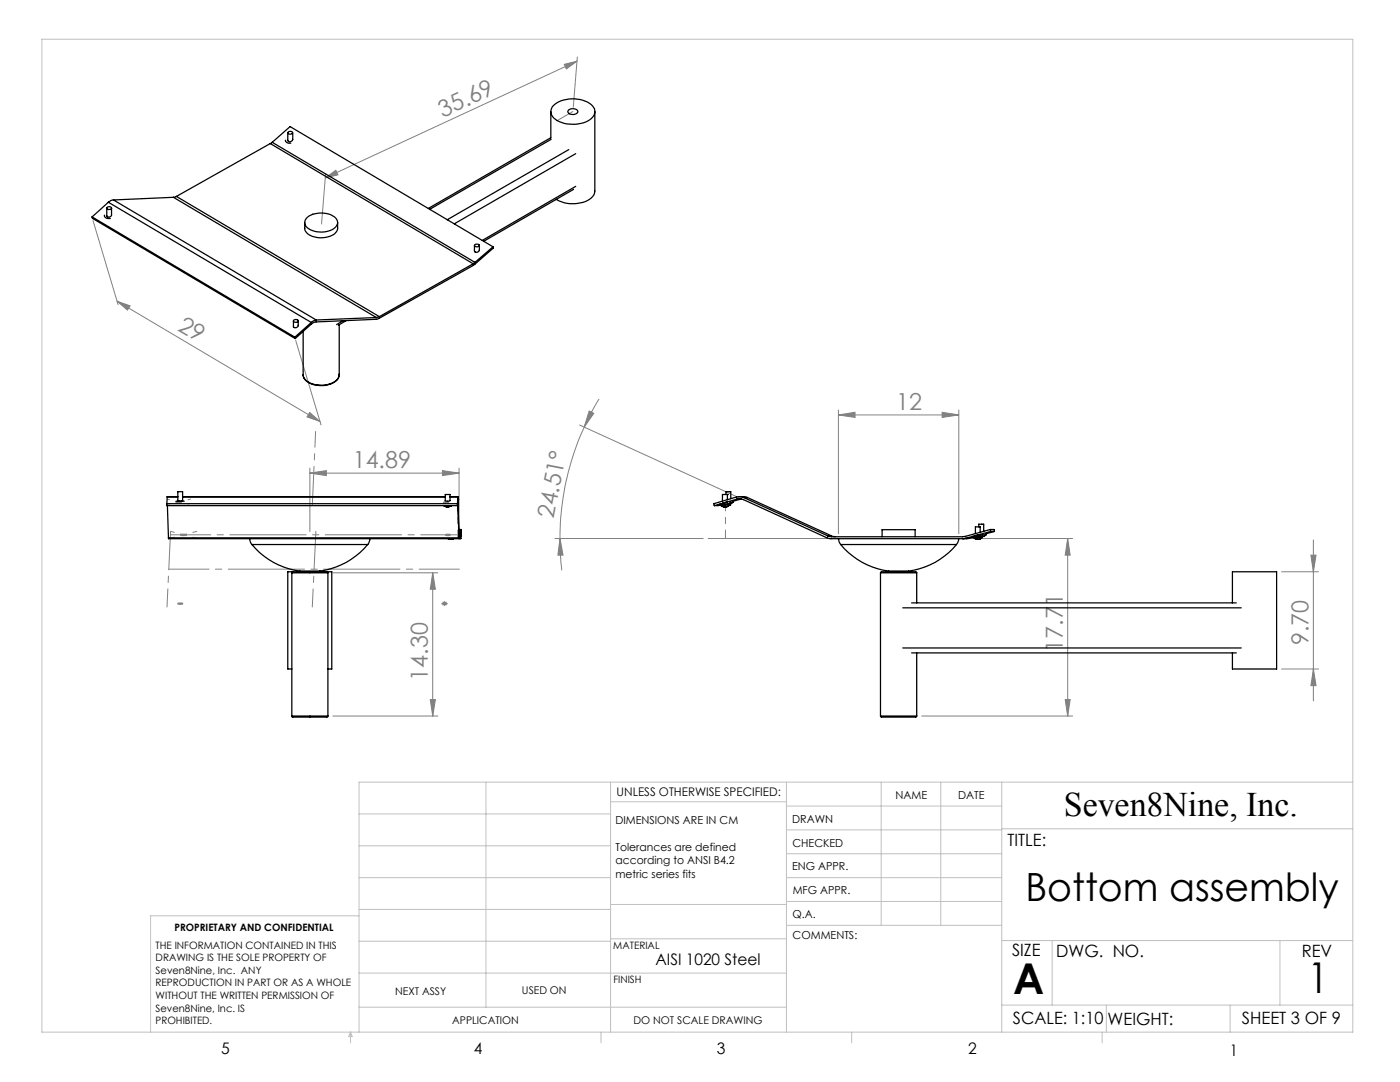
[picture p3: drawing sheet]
<svg xmlns="http://www.w3.org/2000/svg" width="279mm" height="216mm" viewBox="0 0 279 216" stroke-linecap="round" stroke-linejoin="round" font-family="sans-serif">
<g fill="none" stroke="#808080" stroke-width=".2">
<path d="M112.6 12.8l2.5-.6-2.1 1.6zM115.1 12.2l-50.2 23.3M115.2 11.4l-.8 10M64.9 35.5l2.1-1.5 .5 .9zM65 34.6l-.8 10.1M18.6 44l5 16.8M23.4 60.1l40.5 24M23.4 60.1l2.6 .9-.6 .9zM59 67.9l5.1 16.9M119.6 79.6l-1.6 2.8-1.4 2.8M61.8 82.3l2.1 1.8-2.6-.9zM61.8 94.4l3.3-.5v1z"/>
<path d="M61.8 93.4v12.7M61.8 94.4h29.8M88.3 93.9l3.3 .5-3.3 .5zM91.6 93.4v13.1M115.7 84.8l31.8 14.5M116.6 85.2a52.7 52.7 0 0 0-4.8 22.3M117.6 82l.9 .5-1.9 2.7zM167.3 82.8l3.3-.5v1zM167.3 81.8v24.7M167.3 82.8h24M188 82.3l3.3 .5-3.3 .5zM191.3 81.8v24.7"/>
<path d="M66.4 114.3h21M86.4 114.3l.5 3.3h-1zM86.4 114.3v28.6M88.7 119.9v1M110.7 107.5h29.6M111.8 107.5l.6 3.3h-1.1zM111.8 107.5v3.1l.3 3.2M193.4 107.5h20.7M213.1 107.5l.5 3.3h-1zM213.1 107.5v35.4M255.8 114.1h7.3M261.6 110.8h1l-.5 3.3z"/>
<path d="M262.1 107.7v32.1M85.9 139.6h1l-.5 3.3zM88.2 120.4h1M88.4 120.1l.7 .7M89.1 120.1l-.7 .7M212.6 139.6h1l-.5 3.3zM255.8 133.5h7.3M262.1 133.5l.5 3.3h-1zM66.4 142.9h21M183.9 142.9h30.2"/>
</g>
<path d="M35.2 100.2h.9a.63 .63 0 0 1-.9 0zM36.1 106.7l.8-.1 .2 .2-.7 .1zM88.6 100.2h.9a.63 .63 0 0 1-.9 0zM88.9 106.7l.7-.1 .3 .2-.8 .1zM35.6 120.4h.8a.78 .78 0 0 1-.9 0zM88.2 120.4l.3-.1 .7 .1-.3 .2z" fill="none" stroke="#808080" stroke-width=".25"/>
<g fill="none" stroke="#c0c0c0" stroke-width=".2">
<path d="M8.4 7.8h261.6v198.2h-261.6zM97 156.1v44.9M121.8 156.1v49.9M121.8 160h35.2M157 156.1v49.9M175.9 156.1v28.5M187.7 156.1v28.5M199.9 156.1v49.9M270 156.1h-198.4v49.9M71.6 175.1h50.2M71.6 168.8h50.2M71.6 162.4h50.2"/>
<path d="M157 170.4h42.9M157 165.6h42.9M157 160.8h42.9M157 175.1h42.9M157 179.9h42.9M199.9 165.4h70.1M71.6 194.2h85.4M71.6 187.8h50.2M71.6 181.5h50.2M71.6 182.7h-41.5v23.3M121.8 187.3h35.2M121.8 180.5h35.2"/>
<path d="M157 184.6h42.9M199.9 187.7h70.1M210 187.7v12.9M255.4 187.7v12.9M70 206v2.1M70 206l.3 .8h-.7zM71.6 201h85.4M119.9 206v2.1M170 206v2.1M199.9 200.6h70.1M220 206v2.1M220.8 200.6v5.4"/>
<path d="M245.5 200.6v5.4"/>
</g>
<path d="M114.3 22.3l-3.1 1.7M91.3 107.5h.8M92 107.5h-.7M92 106.7v.8M195.2 106.7v.8" fill="none" stroke="#808080" stroke-width=".2" stroke-dasharray="15.2 1.3 1.3 1.3"/>
<path d="M192.4 107.5h-51" fill="none" stroke="#808080" stroke-width=".2" stroke-dasharray="15.2 1.3 1.3 1.3" stroke-dashoffset="1.1"/>
<path d="M141.4 107.5h57.8" fill="none" stroke="#808080" stroke-width=".2" stroke-dasharray="15.2 1.3 1.3 1.3" stroke-dashoffset="7.3"/>
<path d="M91.4 100.2v7.3M144.8 100.2v7.3" fill="none" stroke="#808080" stroke-width=".2" stroke-dasharray="15.2 1.3 1.3 1.3" stroke-dashoffset="13.5"/>
<path d="M34 107.4l5.3-1.4" fill="none" stroke="#808080" stroke-width=".2" stroke-dasharray="15.2 1.3 1.3 1.3" stroke-dashoffset="14.4"/>
<path d="M34 106l5.2 1.4" fill="none" stroke="#808080" stroke-width=".2" stroke-dasharray="15.2 1.3 1.3 1.3" stroke-dashoffset="14.5"/>
<path d="M34 106l-.7 15.1M63 106l-.7 15.1" fill="none" stroke="#808080" stroke-width=".2" stroke-dasharray="15.2 1.3 1.3 1.3" stroke-dashoffset="7.6"/>
<path d="M33.7 113.6h58M34 106.7h58" fill="none" stroke="#808080" stroke-width=".2" stroke-dasharray="15.2 1.3 1.3 1.3" stroke-dashoffset="7.2"/>
<path d="M33.3 100.9l4.7-1.3" fill="none" stroke="#808080" stroke-width=".2" stroke-dasharray="15.2 1.3 1.3 1.3" stroke-dashoffset="14.7"/>
<path d="M33.4 99.6l4.5 1.3" fill="none" stroke="#808080" stroke-width=".2" stroke-dasharray="15.2 1.3 1.3 1.3" stroke-dashoffset="14.8"/>
<path d="M62.3 100.9l.7-14.8" fill="none" stroke="#808080" stroke-width=".2" stroke-dasharray="15.2 1.3 1.3 1.3" stroke-dashoffset="7.4"/>
<g fill="#808080">
<path d="M188 82.3l3.3 .5-3.3 .5zM167.3 82.8l3.3-.5v1z"/>
<path d="M61.8 94.4l3.3-.5v1zM88.3 93.9l3.3 .5-3.3 .5z"/>
<path d="M112.6 12.8l2.5-.6-2.1 1.6zM64.9 35.5l2.1-1.5 .5 .9z"/>
<path d="M117.6 82l.9 .5-1.9 2.7zM111.8 107.5l.6 3.3h-1.1z"/>
<path d="M262.1 133.5l.5 3.3h-1zM261.6 110.8h1l-.5 3.3z"/>
<path d="M86.4 114.3l.5 3.3h-1zM85.9 139.6h1l-.5 3.3zM213.1 107.5l.5 3.3h-1zM212.6 139.6h1l-.5 3.3z"/>
<path d="M23.4 60.1l2.6 .9-.6 .9zM61.8 82.3l2.1 1.8-2.6-.9z"/>
</g>
<g fill="none" stroke="#000" stroke-width=".25">
<path d="M22.6 39.9l-.4 .1-.6 .4M22.6 39.9l40.5 24M34.6 39.4l-12 .5M34.6 39.4l40.5 24M35.2 39.2l-.6 .2M35.2 39.2l40.5 24M53.9 28.6l-18.7 10.6M53.9 28.6l40.5 24M54.3 28.4l-.4 .2M54.3 28.4l3.6-3.1 40.5 23.9M54.3 28.4l40.5 24M57 28v.3l.4 .2 .6 .1"/>
<path d="M57 28v.1M57.4 26.5v1.5a.51 .51 0 0 0 .6 .3 .51 .51 0 0 0 .4-.5M57.5 26.4a.44 .44 0 0 1 .5-.2 .44 .44 0 0 1 .3 .4 .44 .44 0 0 1-.5 .2 .44 .44 0 0 1-.3-.4zM58.4 26.5v1.4M109.9 27.5l-24.4 14.1M109.9 22.3v5.2M110 27.8l-24.2 14M110.5 21.1a6.2 6.2 0 0 1 7.8 0 1.88 1.88 0 0 1-1 3 6.7 6.7 0 0 1-6.8-.5 1.67 1.67 0 0 1 0-2.5zM113.5 21.9a1.15 1.15 0 0 1 1.8 .5 1.2 1.2 0 0 1-2-.1zM113.5 29.8l-24.2 14.1M114.5 37.8l-18 10.4M114.9 30.7l-24.2 14"/>
<path d="M114.9 37.2l-18.7 10.8M118.7 22.3v15.8a2.9 2.9 0 0 1-2.8 2.4 6.5 6.5 0 0 1-4.9-.7M18.4 43.3l40.4 24M18.4 43.3l.1 .3 40.4 24M20.8 42.9a.81 .81 0 0 0 1.2 .7M20.8 43.1h.1M21.3 41.5v1.6M21.4 43.2l.1 .1M21.4 41.3a.41 .41 0 0 1 .5-.1 .41 .41 0 0 1 .3 .5 .41 .41 0 0 1-.6 .1 .41 .41 0 0 1-.2-.5zM21.6 40.4l-3.2 2.9M21.6 40.4l40.5 23.9M22.3 42.9a.49 .49 0 0 1-.5 .4 .49 .49 0 0 1-.5-.3"/>
<path d="M22.3 41.5v1.4M60.8 44.4a2.06 2.06 0 0 0 .5 2.2 4.7 4.7 0 0 0 5.6-.1l.2-.3a2.19 2.19 0 0 0 .3-1.8M61.1 43.6a4.5 4.5 0 0 1 6.1 .1 1.55 1.55 0 0 1-1.2 2.3 4.4 4.4 0 0 1-5.1-1.1v-.8zM94.4 52.6l-18.7 10.6M94.7 49v1.1M94.8 48.9a.46 .46 0 0 1 .5-.2 .46 .46 0 0 1 .3 .4 .47 .47 0 0 1-.5 .2 .47 .47 0 0 1-.3-.4zM94.8 52.4l-.4 .2M95.7 49.9a.51 .51 0 0 1-.5 .4 .51 .51 0 0 1-.5-.3M95.7 49v1M98.4 49.2l.1 .3-4 3.5-18.9 10.6-.4 .1-12.2 .5-.9 .5-3.2 2.9M98.4 49.2l-3.6 3.2M58.6 64v1.1a.49 .49 0 0 0 .5 .3 .49 .49 0 0 0 .4-.5"/>
<path d="M58.6 63.9a.49 .49 0 0 1 .5-.2 .49 .49 0 0 1 .4 .5 .49 .49 0 0 1-.5 .1 .49 .49 0 0 1-.4-.4zM58.8 67.3l.1 .3M59.5 64v1M60.5 66.1v8.8M62.1 64.3l-3.3 3M63.1 63.9l-1 .4M67.7 74.6a2.32 2.32 0 0 1-2.3 2.2 4.5 4.5 0 0 1-4.7-1.3l-.2-.6M67.7 64.8v10a2.56 2.56 0 0 1-2.4 2 4.4 4.4 0 0 1-4.7-1.6l-.1-.3M68.5 64l-1.3 .8M69.1 64l-1.6 .9M75.1 63.4l-12 .5M75.7 63.2l-.6 .2"/>
<path d="M33.4 99.2l-.1 1.3M33.4 99.2h2.1M35.5 99.1l-2.1 .1M36.4 99.1h52.5M36.4 99.2h52.5M88.9 98.7h.9v1.2l-.7 .1-.3-.1zM89.8 99.1h1.6M89.8 99.2h1.6M91.4 99.7v-.2l-.1 1.4M91.4 99.2l.2 7.9h.4l-.4-.1M91.4 99.7h.1M91.4 99.2l-.1 1.3"/>
<path d="M91.4 99.7l.2 7.6M144.9 98.7v-.6h.9v1.4M145.2 98.7h.1M145.2 98.7h-1v1.3M145.2 98.7v1M147 99.6l.7-.1 .7 .2 17.1 7.8 27.9-.1M147 99.6l-4.4 1.3M147 99.6h.7M147.6 99.1l1.6 .2M147.7 99.6l-1.4 .4v.2M147.9 99.6h-.2M148.4 99.3l-.7-.2-.7 .1-4.5 1.3 .1 .4"/>
<path d="M148.4 99.3l16.7 7.6M148.4 99.3h.8M149.2 99.3l16.7 7.6M33.3 100.5v.4h58M33.3 100.5h58M33.4 100.9l.2 6.4M33.6 107.3h58M35.1 100h1.7M35.9 100l-.4-.1v-1.8h.9v1.8l-.4 .1M49.8 107.5l.2 .6 .3 .6M50.3 108.7a15 15 0 0 0 9.5 5.2M50.3 108.7h23.1"/>
<path d="M58.2 114.3h7.2M58.2 114.3v28.6M58.4 114.1l-.2 .2M58.4 114.1h6.9l.1 .2M58.4 114.1h-1v19.4h.8M59.8 113.9h4M59.8 113.9v.2M63.8 113.9v.2h2.4v19.4h-.8M65.4 114.3v28.6M73.4 108.7a14.7 14.7 0 0 1-9.6 5.2M73.8 107.5l-.1 .6-.3 .6M88.5 100.9l.3 .1"/>
<path d="M88.8 101l.4 .2M88.8 101h.1M89.2 101h.2l.1 .2 .4-.2M89.2 101v.2M89.2 101v.2l.1-.2M89.4 107.5l.4 .1M89.8 107.5v.1M89.9 101h.1M89.9 107.6h.1M90.1 100.9l-.2 .1M90.6 107.5l-.3 .1 .2-.1h-.1a.37 .37 0 0 1-.6 0h-.2l.2 .1M91.3 100.5v.4"/>
<path d="M91.6 107.3v.2M91.6 105.7h.4M92 105.7v1.8h-58.4v-.2M92 105.7v.3M143.7 100.8l.4 .2M143.7 100.8h1.9M143.7 100.8l-1.1 .1M144.1 101l.4 .2M144.1 101h.1M144.2 100.6l.1-.2 .8-.2 .1 .4M144.5 101h.3v.2l.4-.2M144.5 101v.2"/>
<path d="M144.6 101v.2v-.1M145.2 101l-.3 .1M145.5 100.5h.3l-.2 .1M145.5 100.5v.1M145.6 100.2h.7M145.6 100.5v.1M145.6 100.8l-.4 .2M145.6 100.8h.1M145.6 100.6h.1M145.6 100.6h-1.9v.2M145.6 100.6v.2M146.3 100.2l-.7 .4"/>
<path d="M165.1 106.9h.8M165.9 106.9l.8 .2M167.3 107.5l.2 .6 .3 .6M167.8 108.7a15 15 0 0 0 9.5 5.2M167.8 108.7h23.1M175.7 114.3l.2-.2h6.9l.2 .2M175.7 114.3h7.3M175.7 114.3v28.6M176 107.1v-1.4h6.6v1.4M177.3 113.9h4M177.3 113.9v.2M181.3 113.9v.2"/>
<path d="M183 114.3v6M190.9 108.7a14.7 14.7 0 0 1-9.6 5.2M191.3 107.5l-.1 .6-.3 .6M192.7 107.4l-.5 .1M192.7 107.4h.7M194.2 107.2l.7 .4M194.2 107.2h1.9M194.2 107.2l-.8 .2M194.7 107v-.1l.8-.3h.1v.4M194.9 107.6h.2M194.9 107.6l-.1-.1 .4 .1M194.9 107.5v.1"/>
<path d="M195.1 107.6h.1M195.2 107.6h-.1M195.2 107.6l.5-.1-.4 .1M195.3 105.1v-.5h1v1.4M195.6 106.2v-1.1h-.9v1.4M195.8 107h.3M196 106.7h.8M196.1 107.2l-.7 .4M196.1 107h-.1M196.1 107h-1.9v.2M196.1 107v.2M196.4 107l-.3 .1"/>
<path d="M196.8 106.7l-.4 .3M197.6 105.7l-5.4 1.4h-26.3l-.8-.2M197.6 105.7h.8l.1 .3M197.6 105.7l.1 .3M197.7 106h.8M197.7 106l-5 1.4M198.5 106l-1.7 .5v.2M180.2 129.3h67.5M180.2 121.3h67.5M181.9 120.3h64.8M181.9 130.3h64.8M183 130.3v12.6"/>
<path d="M246 120.3v-6.2h8.8v19.4h-8.8v-3.2M58.2 142.9l.1 .2h7l.1-.2M58.2 142.9h7.2M175.7 142.9l.2 .2h6.9l.2-.2M175.7 142.9h7.3"/>
</g>
<g font-size="8.5">
<text x="202.2" y="198.3">A</text>
<text x="260.9" y="198.1">1</text>
</g>
<text font-size="7.8" x="204.7" y="179.7">Bottom assembly</text>
<text font-size="6.9" x="212.3" y="162.9">Seven8Nine, Inc.</text>
<g font-size="4.7" fill="#808080">
<text x="88.4" y="23.5" transform="rotate(-25 88.4 23.5)">35.69</text>
<text x="35.3" y="65.8" transform="rotate(30 35.3 65.8)">29</text>
<text x="178.9" y="81.8">12</text>
<text x="70.4" y="93.4">14.89</text>
<text x="110.5" y="103.6" transform="rotate(-79 110.5 103.6)">24.51°</text>
<text x="212.1" y="130.1" transform="rotate(-90 212.1 130.1)">17.71</text>
<text x="261.1" y="128.8" transform="rotate(-90 261.1 128.8)">9.70</text>
<text x="85.4" y="135.8" transform="rotate(-90 85.4 135.8)">14.30</text>
</g>
<g font-size="3.4">
<text x="201.1" y="168.8">TITLE:</text>
<text x="202" y="190.8">SIZE</text>
<text x="210.8" y="190.9">DWG. NO.</text>
<text x="259.8" y="191">REV</text>
<text x="202.1" y="204.4">SCALE: 1:10</text>
<text x="221" y="204.5">WEIGHT:</text>
<text x="247.8" y="204.4">SHEET 3 OF 9</text>
</g>
<g font-size="3.2">
<text x="130.8" y="192.5">AISI 1020 Steel</text>
<text x="44.2" y="210.4">5</text>
<text x="94.6" y="210.3">4</text>
<text x="143.1" y="210.4">3</text>
<text x="193.2" y="210.3">2</text>
<text x="245.4" y="210.6">1</text>
</g>
<text font-size="2.4" x="123.1" y="158.9">UNLESS OTHERWISE SPECIFIED:</text>
<g font-size="2.2">
<text x="178.7" y="159.4">NAME</text>
<text x="191.2" y="159.4">DATE</text>
<text x="122.8" y="164.5">DIMENSIONS ARE IN CM</text>
<text x="158.1" y="164.2">DRAWN</text>
<text x="122.8" y="169.8">Tolerances are defined</text>
<text x="122.8" y="172.5">according to ANSI B4.2</text>
<text x="158.1" y="173.7">ENG APPR.</text>
<text x="158.2" y="169.1">CHECKED</text>
<text x="122.8" y="175.1">metric series fits</text>
<text x="158.2" y="178.4">MFG APPR.</text>
<text x="158.2" y="183.2">Q.A.</text>
<text x="158.2" y="187.4">COMMENTS:</text>
</g>
<g font-size="2.1">
<text x="78.8" y="198.5">NEXT ASSY</text>
<text x="104.2" y="198.4">USED ON</text>
<text x="90.2" y="204.3">APPLICATION</text>
<text x="126.4" y="204.3">DO NOT SCALE DRAWING</text>
</g>
<g font-size="2">
<text x="34.8" y="185.7">PROPRIETARY AND CONFIDENTIAL</text>
<text x="31.1" y="189.3">THE INFORMATION CONTAINED IN THIS</text>
<text x="31.1" y="191.8">DRAWING IS THE SOLE PROPERTY OF</text>
<text x="122.4" y="189.4">MATERIAL</text>
<text x="31.1" y="194.3">Seven8Nine, Inc. ANY</text>
<text x="31.1" y="196.8">REPRODUCTION IN PART OR AS A WHOLE</text>
<text x="122.4" y="196.2">FINISH</text>
<text x="31.1" y="199.4">WITHOUT THE WRITTEN PERMISSION OF</text>
<text x="31.1" y="201.9">Seven8Nine, Inc. IS</text>
<text x="31.1" y="204.4">PROHIBITED.</text>
</g>
</svg>
